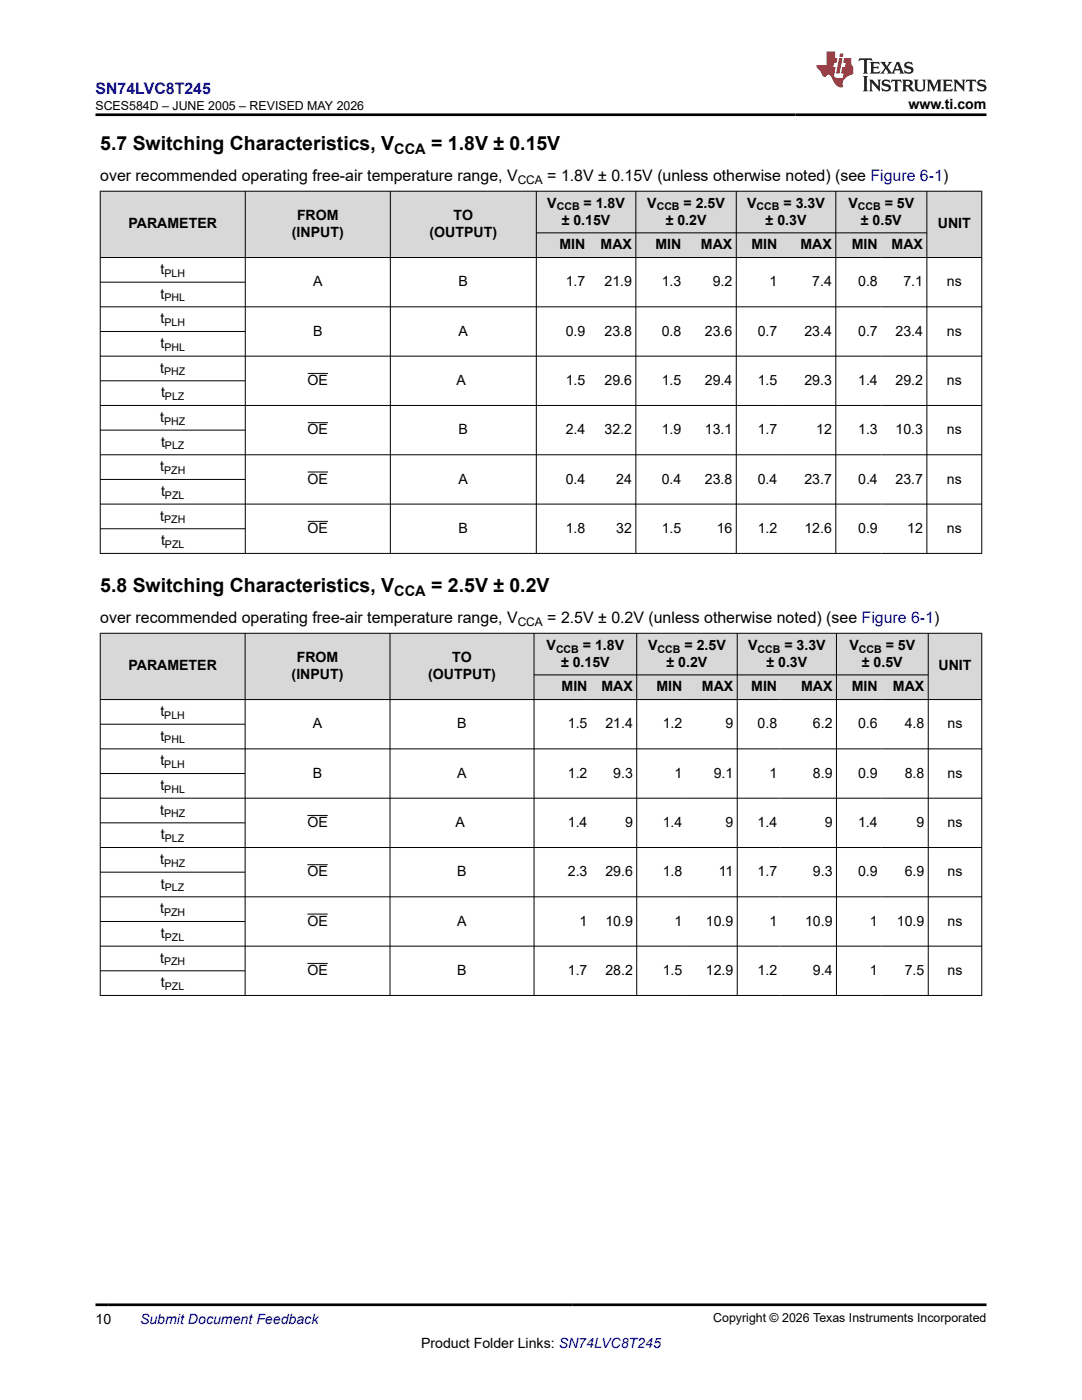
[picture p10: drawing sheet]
<svg xmlns="http://www.w3.org/2000/svg" width="216mm" height="279mm" viewBox="0 0 216 279" stroke-linecap="round" stroke-linejoin="round" font-family="sans-serif">
<g fill="#d8d8d8">
<path d="M20 38.2h175.9v8.3h-175.9z" fill-rule="evenodd"/>
<path d="M20.1 38.2h28.8v13.1h-28.8z" fill-rule="evenodd"/>
<path d="M49 38.2h28.8v13.1h-28.8z" fill-rule="evenodd"/>
<path d="M78 38.2h29v13.1h-29z" fill-rule="evenodd"/>
<path d="M107.1 38.2h19.7v8.2h-19.7z" fill-rule="evenodd"/>
<path d="M126.9 38.2h20v8.2h-20z" fill-rule="evenodd"/>
<path d="M147 38.2h19.7v8.2h-19.7z" fill-rule="evenodd"/>
<path d="M166.8 38.2h18.1v8.2h-18.1z" fill-rule="evenodd"/>
<path d="M185 38.2h10.8v13.1h-10.8z" fill-rule="evenodd"/>
<path d="M107.1 46.5h10.4v4.8h-10.4z" fill-rule="evenodd"/>
<path d="M117.5 46.5h9.3v4.8h-9.3z" fill-rule="evenodd"/>
<path d="M126.9 46.5h9.8v4.8h-9.8z" fill-rule="evenodd"/>
<path d="M136.7 46.5h10.2v4.8h-10.2z" fill-rule="evenodd"/>
<path d="M147 46.5h8.8v4.8h-8.8z" fill-rule="evenodd"/>
<path d="M155.8 46.5h10.9v4.8h-10.9z" fill-rule="evenodd"/>
<path d="M166.8 46.5h9.1v4.8h-9.1z" fill-rule="evenodd"/>
<path d="M175.9 46.5h9v4.8h-9z" fill-rule="evenodd"/>
</g>
<g fill="none" stroke="#000" stroke-width=".2">
<path d="M19.9 38.2h176.1M20 38.1v72.4M48.9 38.1v72.4M77.9 38.1v72.4M107 38.1v72.4M126.9 38.1v72.4M146.9 38.1v72.4M166.8 38.1v72.4M184.9 38.1v72.4M195.9 38.1v72.4M19.9 51.4h176.1M19.9 56.3h29.1"/>
<path d="M107 46.5h78M19.9 66.2h29.1M19.9 76h29.1M61.4 74.5h4.1M196 61.2h-176.1M196 71.1h-176.1M19.9 80.9h176.1M19.9 85.8h29.1M19.9 95.7h29.1M61.4 84.4h4.1M61.4 94.2h4.1M196 90.8h-176.1"/>
<path d="M19.9 105.5h29.1M19.9 110.4h176.1M61.4 104h4.1M196 100.6h-176.1"/>
</g>
<g fill="#d8d8d8">
<path d="M20 126.4h175.9v8.3h-175.9z" fill-rule="evenodd"/>
<path d="M20.1 126.4h28.7v13.2h-28.7z" fill-rule="evenodd"/>
<path d="M49 126.4h28.8v13.2h-28.8z" fill-rule="evenodd"/>
<path d="M77.9 126.4h28.6v13.2h-28.6z" fill-rule="evenodd"/>
<path d="M106.6 126.4h20.4v8.2h-20.4z" fill-rule="evenodd"/>
<path d="M127.1 126.4h19.9v8.2h-19.9z" fill-rule="evenodd"/>
<path d="M147.2 126.4h19.6v8.2h-19.6z" fill-rule="evenodd"/>
<path d="M167 126.4h18.2v8.2h-18.2z" fill-rule="evenodd"/>
<path d="M185.3 126.4h10.5v13.2h-10.5z" fill-rule="evenodd"/>
<path d="M106.6 134.8h11.3v4.8h-11.3z" fill-rule="evenodd"/>
<path d="M117.9 134.8h9.1v4.8h-9.1z" fill-rule="evenodd"/>
<path d="M127.1 134.8h9.8v4.8h-9.8z" fill-rule="evenodd"/>
<path d="M136.9 134.8h10.1v4.8h-10.1z" fill-rule="evenodd"/>
<path d="M147.2 134.8h8.6v4.8h-8.6z" fill-rule="evenodd"/>
<path d="M155.8 134.8h11v4.8h-11z" fill-rule="evenodd"/>
<path d="M167 134.8h8.8v4.8h-8.8z" fill-rule="evenodd"/>
<path d="M175.8 134.8h9.4v4.8h-9.4z" fill-rule="evenodd"/>
</g>
<g fill="none" stroke="#000" stroke-width=".2">
<path d="M19.9 126.4h176.1M19.9 139.6h176.1M20 126.3v72.4M48.9 126.3v72.4M77.8 126.3v72.4M106.6 126.3v72.4M106.6 134.7h78.7M127.1 126.3v72.4M147.1 126.3v72.4M166.9 126.3v72.4M185.2 126.3v72.4M195.9 126.3v72.4"/>
<path d="M19.9 144.5h29.1M19.9 149.5h176.1M19.9 154.4h29.1M196 159.3h-176.1M19.9 164.2h29.1M19.9 174.1h29.1M61.3 162.7h4.1M61.3 172.6h4.1M196 169.1h-176.1M196 179h-176.1M19.9 183.9h29.1M19.9 188.8h176.1"/>
<path d="M19.9 193.7h29.1M19.9 198.7h176.1M61.3 182.4h4.1M61.3 192.3h4.1"/>
</g>
<path d="M171.5 11.6l-.2 .6 .5-.2h.6v.1v2.2l-.2 .4h1l-.2-.4v-2.2v-.1h.5l.6 .2-.2-.6zM173.6 12.4l.2 .3v1.6l-.2 .4h1.9l.1-.6a1.08 1.08 0 0 1-1.3 .2v-.7h.6l.4 .2v-.7l-.4 .2h-.6v-.5l.2-.2a1 1 0 0 1 1 .3l-.1-.5zM175.7 12.4l.9 1.1-1 1.2h.9l-.2-.2 .5-.8 .4 .8-.2 .2h1.6l-.2-.2 .2-.5h.9l.1 .5-.1 .2h.9l-.2-.4-.8-1.9h-.5l-.9 2.1-.9-1.1 .9-1h-.8l.2 .2-.4 .6-.4-.6 .2-.2zM179 12.8l.4 1h-.7zM180.7 12.5a.65 .65 0 0 0-.2 .7 .65 .65 0 0 0 .6 .5l.6 .1 .1 .3a.79 .79 0 0 1-.7 .4 .79 .79 0 0 1-.7-.5l.1 .7 .2-.1a.93 .93 0 0 0 1.1 0 .93 .93 0 0 0 .4-.9 1.46 1.46 0 0 0-1.2-.6l-.1-.3a1.09 1.09 0 0 1 1.2 .2l-.2-.6-.1 .1-.5-.2zM172.2 15.2l.2 .4v2.2l-.2 .4h1l-.2-.4v-2.2l.2-.4zM173.4 15.9l.2 .4v1.5l-.2 .4h.8l-.3-.4 .1-1.3 1.6 1.8v-2l.2-.4h-.7l.1 .2 .1 1.1-1.2-1.3zM176.2 16a.65 .65 0 0 0-.2 .8 .65 .65 0 0 0 .6 .4l.6 .2 .1 .2a.79 .79 0 0 1-.7 .4 .79 .79 0 0 1-.7-.5l.1 .7 .2-.1a.93 .93 0 0 0 1.1 .1 .93 .93 0 0 0 .4-1 1.46 1.46 0 0 0-1.2-.5l-.1-.4a1.09 1.09 0 0 1 1.2 .2l-.1-.6-.2 .1-.5-.1zM177.9 15.9l-.1 .6a.63 .63 0 0 1 .8-.3v1.6l-.3 .4h1l-.2-.4v-1.6a.66 .66 0 0 1 .8 .3l-.1-.6zM180 15.9l.2 .4v1.5l-.2 .4h1l-.2-.2-.1-.7h.5l.1 .2a.79 .79 0 0 0 1.2 .6l-1-.9a.61 .61 0 0 0 .6-.6 .61 .61 0 0 0-.5-.7zM180.8 16.2h.1a.47 .47 0 0 1 .5 .1 .47 .47 0 0 1 .1 .5l-.1 .1-.7 .1zM182.3 15.9l.2 .2a2.27 2.27 0 0 0 .4 2 1.04 1.04 0 0 0 1.7-.7v-1.3l.2-.2h-.8l.2 .4v1.1a.6 .6 0 0 1-.6 .6 .6 .6 0 0 1-.6-.6v-1.1l.3-.4zM184.9 15.9l.2 .4v1.5l-.2 .4h.8l-.3-.4v-1.4l.9 1.9 .9-1.9v1.4l-.3 .4h1l-.2-.4v-1.5l.2-.4h-.8l-.7 1.5-.6-1.5zM188.1 15.9l.2 .4v1.5l-.2 .4h1.9l.1-.6a1.09 1.09 0 0 1-1.3 .2v-.7h.6l.4 .2v-.6l-.4 .2h-.6v-.6l.2-.1a1.01 1.01 0 0 1 1 .3l-.1-.6zM190.2 15.9l.3 .4v1.5l-.3 .4h.8l-.2-.4v-1.3l1.6 1.8v-2l.2-.4h-.7l.2 .2v1.1l-1.2-1.3zM192.8 15.9l-.1 .6a.63 .63 0 0 1 .8-.3v1.6l-.3 .4h1l-.2-.4v-1.6a.66 .66 0 0 1 .8 .3l-.1-.6zM195.2 16a.65 .65 0 0 0-.2 .8 .65 .65 0 0 0 .6 .4l.6 .2 .2 .2a.79 .79 0 0 1-.7 .4 .79 .79 0 0 1-.7-.5l.1 .7 .2-.1a.93 .93 0 0 0 1 .1 .93 .93 0 0 0 .5-1 1.46 1.46 0 0 0-1.3-.5v-.4a1.09 1.09 0 0 1 1.2 .2l-.2-.6-.2 .1-.5-.1z" fill="#231f20"/>
<path d="M164.9 10.3v2.7h-2l.1 .4 .8 1a.95 .95 0 0 0 1 .9 .59 .59 0 0 1 .5-.4 .59 .59 0 0 1 .5 .3l.4 .8a1.59 1.59 0 0 0 2.1 1.4 1.61 1.61 0 0 1 1-2.3l1-.3-.1-1.5a1.59 1.59 0 0 1-.3-1.7h-1.5l-.2 .9h.6l-.2 .9h-.5l-.2 .9v.3l.4 .1-.1 .9h-.7a.73 .73 0 0 1-1-.7l.3-1.5h-.5l.1-.9h.5l.2-.9h-.5v-1.3zM167.4 11.6l-.6 3.1h.7l.6-3.1zM167.6 10.7l-.1 .6h.7l.1-.6z" fill="#ed1c24"/>
<path d="M19 22.9h177.8M19 260.4h177.8" fill="none" stroke="#000" stroke-width=".53"/>
<g font-size="3.9">
<text x="20" y="29.9">5.7 Switching Characteristics, V</text>
<text x="86" y="29.9">= 1.8V ± 0.15V</text>
<text x="20" y="118.1">5.8 Switching Characteristics, V</text>
<text x="86" y="118.1">= 2.5V ± 0.2V</text>
</g>
<text font-size="3.2" fill="#00f" x="19" y="18.7">SN74LVC8T245</text>
<g font-size="3.2">
<text x="20" y="36.1">over recommended operating free-air temperature range, V</text>
<text x="109.2" y="36.1">= 1.8V ± 0.15V (unless otherwise noted) (see Figure 6-1)</text>
<text x="20" y="124.3">over recommended operating free-air temperature range, V</text>
<text x="109.2" y="124.3">= 2.5V ± 0.2V (unless otherwise noted) (see Figure 6-1)</text>
</g>
<g font-size="2.9">
<text x="78.7" y="30.7">CCA</text>
<text x="78.7" y="118.9">CCA</text>
</g>
<g font-size="2.8">
<text x="181.3" y="21.8">www.ti.com</text>
<text x="109.2" y="41.4">V</text>
<text x="116.5" y="41.4">= 1.8V</text>
<text x="129.2" y="41.4">V</text>
<text x="136.4" y="41.4">= 2.5V</text>
<text x="149.1" y="41.4">V</text>
<text x="156.4" y="41.4">= 3.3V</text>
<text x="169.3" y="41.4">V</text>
<text x="176.5" y="41.4">= 5V</text>
<text x="25.6" y="45.6">PARAMETER</text>
<text x="58.2" y="47.3">(INPUT)</text>
<text x="59.3" y="43.9">FROM</text>
<text x="85.7" y="47.3">(OUTPUT)</text>
<text x="90.5" y="43.9">TO</text>
<text x="112.1" y="44.8">± 0.15V</text>
<text x="132.8" y="44.8">± 0.2V</text>
<text x="152.8" y="44.8">± 0.3V</text>
<text x="171.8" y="44.8">± 0.5V</text>
<text x="187.1" y="45.6">UNIT</text>
<text x="111.6" y="49.7">MIN</text>
<text x="119.8" y="49.7">MAX</text>
<text x="130.8" y="49.7">MIN</text>
<text x="139.9" y="49.7">MAX</text>
<text x="149.9" y="49.7">MIN</text>
<text x="159.7" y="49.7">MAX</text>
<text x="170" y="49.7">MIN</text>
<text x="177.9" y="49.7">MAX</text>
<text x="32" y="54.7">t</text>
<text x="32" y="59.6">t</text>
<text x="62.5" y="57.1">A</text>
<text x="91.5" y="57.1">B</text>
<text x="112.9" y="57.1">1.7</text>
<text x="120.6" y="57.1">21.9</text>
<text x="132" y="57.1">1.3</text>
<text x="142.2" y="57.1">9.2</text>
<text x="153.5" y="57.1">1</text>
<text x="162.1" y="57.1">7.4</text>
<text x="171.2" y="57.1">0.8</text>
<text x="180.3" y="57.1">7.1</text>
<text x="188.9" y="57.1">ns</text>
<text x="32" y="64.5">t</text>
<text x="32" y="69.4">t</text>
<text x="62.5" y="67">B</text>
<text x="91.5" y="67">A</text>
<text x="112.9" y="67">0.9</text>
<text x="120.6" y="67">23.8</text>
<text x="132" y="67">0.8</text>
<text x="140.7" y="67">23.6</text>
<text x="151.2" y="67">0.7</text>
<text x="160.5" y="67">23.4</text>
<text x="171.2" y="67">0.7</text>
<text x="178.7" y="67">23.4</text>
<text x="188.9" y="67">ns</text>
<text x="32" y="74.3">t</text>
<text x="61.4" y="76.8">OE</text>
<text x="91.1" y="76.8">A</text>
<text x="112.9" y="76.8">1.5</text>
<text x="120.6" y="76.8">29.6</text>
<text x="132" y="76.8">1.5</text>
<text x="140.7" y="76.8">29.4</text>
<text x="151.2" y="76.8">1.5</text>
<text x="160.5" y="76.8">29.3</text>
<text x="171.2" y="76.8">1.4</text>
<text x="178.7" y="76.8">29.2</text>
<text x="188.9" y="76.8">ns</text>
<text x="32.1" y="79.3">t</text>
<text x="32" y="84.2">t</text>
<text x="32.1" y="89.1">t</text>
<text x="61.4" y="86.7">OE</text>
<text x="91.5" y="86.7">B</text>
<text x="112.9" y="86.7">2.4</text>
<text x="120.6" y="86.7">32.2</text>
<text x="132" y="86.7">1.9</text>
<text x="140.7" y="86.7">13.1</text>
<text x="151.2" y="86.7">1.7</text>
<text x="162.9" y="86.7">12</text>
<text x="171.2" y="86.7">1.3</text>
<text x="178.7" y="86.7">10.3</text>
<text x="188.9" y="86.7">ns</text>
<text x="32" y="94">t</text>
<text x="32.1" y="99">t</text>
<text x="61.4" y="96.5">OE</text>
<text x="91.5" y="96.5">A</text>
<text x="112.9" y="96.5">0.4</text>
<text x="123" y="96.5">24</text>
<text x="132" y="96.5">0.4</text>
<text x="140.7" y="96.5">23.8</text>
<text x="151.2" y="96.5">0.4</text>
<text x="160.5" y="96.5">23.7</text>
<text x="171.2" y="96.5">0.4</text>
<text x="178.7" y="96.5">23.7</text>
<text x="188.9" y="96.5">ns</text>
<text x="32" y="103.9">t</text>
<text x="61.4" y="106.3">OE</text>
<text x="91.5" y="106.3">B</text>
<text x="112.9" y="106.3">1.8</text>
<text x="123" y="106.3">32</text>
<text x="132" y="106.3">1.5</text>
<text x="143" y="106.3">16</text>
<text x="151.2" y="106.3">1.2</text>
<text x="160.5" y="106.3">12.6</text>
<text x="171.2" y="106.3">0.9</text>
<text x="181" y="106.3">12</text>
<text x="188.9" y="106.3">ns</text>
<text x="32.1" y="108.8">t</text>
<text x="109.1" y="129.7">V</text>
<text x="116.3" y="129.7">= 1.8V</text>
<text x="129.3" y="129.7">V</text>
<text x="136.6" y="129.7">= 2.5V</text>
<text x="149.3" y="129.7">V</text>
<text x="156.5" y="129.7">= 3.3V</text>
<text x="169.5" y="129.7">V</text>
<text x="176.7" y="129.7">= 5V</text>
<text x="25.6" y="133.8">PARAMETER</text>
<text x="58.2" y="135.5">(INPUT)</text>
<text x="59.2" y="132.1">FROM</text>
<text x="85.5" y="135.5">(OUTPUT)</text>
<text x="90.3" y="132.1">TO</text>
<text x="112" y="133">± 0.15V</text>
<text x="112.1" y="138">MIN</text>
<text x="120" y="138">MAX</text>
<text x="131" y="138">MIN</text>
<text x="133" y="133">± 0.2V</text>
<text x="140.1" y="138">MAX</text>
<text x="149.9" y="138">MIN</text>
<text x="152.9" y="133">± 0.3V</text>
<text x="159.9" y="138">MAX</text>
<text x="170" y="138">MIN</text>
<text x="172" y="133">± 0.5V</text>
<text x="178.2" y="138">MAX</text>
<text x="187.3" y="133.8">UNIT</text>
<text x="32" y="142.9">t</text>
<text x="32" y="147.8">t</text>
<text x="62.4" y="145.3">A</text>
<text x="91.3" y="145.3">B</text>
<text x="113.3" y="145.3">1.5</text>
<text x="120.8" y="145.3">21.4</text>
<text x="132.2" y="145.3">1.2</text>
<text x="144.8" y="145.3">9</text>
<text x="151.2" y="145.3">0.8</text>
<text x="162.2" y="145.3">6.2</text>
<text x="171.2" y="145.3">0.6</text>
<text x="180.5" y="145.3">4.8</text>
<text x="189.1" y="145.3">ns</text>
<text x="32" y="152.7">t</text>
<text x="62.4" y="155.2">B</text>
<text x="91.3" y="155.2">A</text>
<text x="113.3" y="155.2">1.2</text>
<text x="122.4" y="155.2">9.3</text>
<text x="134.6" y="155.2">1</text>
<text x="142.4" y="155.2">9.1</text>
<text x="153.5" y="155.2">1</text>
<text x="162.2" y="155.2">8.9</text>
<text x="171.2" y="155.2">0.9</text>
<text x="180.5" y="155.2">8.8</text>
<text x="189.1" y="155.2">ns</text>
<text x="32" y="157.6">t</text>
<text x="31.9" y="162.6">t</text>
<text x="32.1" y="167.5">t</text>
<text x="61.3" y="165">OE</text>
<text x="90.9" y="165">A</text>
<text x="113.3" y="165">1.4</text>
<text x="124.7" y="165">9</text>
<text x="132.2" y="165">1.4</text>
<text x="144.8" y="165">9</text>
<text x="151.2" y="165">1.4</text>
<text x="164.6" y="165">9</text>
<text x="171.2" y="165">1.4</text>
<text x="182.9" y="165">9</text>
<text x="189.1" y="165">ns</text>
<text x="31.9" y="172.4">t</text>
<text x="32.1" y="177.3">t</text>
<text x="61.3" y="174.9">OE</text>
<text x="91.3" y="174.9">B</text>
<text x="113.3" y="174.9">2.3</text>
<text x="120.8" y="174.9">29.6</text>
<text x="132.2" y="174.9">1.8</text>
<text x="143.4" y="174.9">11</text>
<text x="151.2" y="174.9">1.7</text>
<text x="162.2" y="174.9">9.3</text>
<text x="171.2" y="174.9">0.9</text>
<text x="180.5" y="174.9">6.9</text>
<text x="189.1" y="174.9">ns</text>
<text x="31.9" y="182.3">t</text>
<text x="61.3" y="184.7">OE</text>
<text x="91.3" y="184.7">A</text>
<text x="115.7" y="184.7">1</text>
<text x="120.8" y="184.7">10.9</text>
<text x="134.6" y="184.7">1</text>
<text x="140.8" y="184.7">10.9</text>
<text x="153.5" y="184.7">1</text>
<text x="160.6" y="184.7">10.9</text>
<text x="173.6" y="184.7">1</text>
<text x="179" y="184.7">10.9</text>
<text x="189.1" y="184.7">ns</text>
<text x="32.1" y="187.2">t</text>
<text x="31.9" y="192.1">t</text>
<text x="32.1" y="197">t</text>
<text x="61.3" y="194.6">OE</text>
<text x="91.3" y="194.6">B</text>
<text x="113.3" y="194.6">1.7</text>
<text x="120.8" y="194.6">28.2</text>
<text x="132.2" y="194.6">1.5</text>
<text x="140.8" y="194.6">12.9</text>
<text x="151.2" y="194.6">1.2</text>
<text x="162.2" y="194.6">9.4</text>
<text x="173.6" y="194.6">1</text>
<text x="180.5" y="194.6">7.5</text>
<text x="189.1" y="194.6">ns</text>
<text x="19" y="264.2">10</text>
<text x="84" y="269">Product Folder Links: SN74LVC8T245</text>
</g>
<text font-size="2.8" fill="#00f" x="27.9" y="264.2">Submit Document Feedback</text>
<g font-size="2.5">
<text x="19" y="21.9">SCES584D – JUNE 2005 – REVISED MAY 2026</text>
<text x="142.3" y="263.9">Copyright © 2026 Texas Instruments Incorporated</text>
</g>
<g font-size="2.4">
<text x="103.3" y="36.7">CCA</text>
<text x="103.3" y="124.9">CCA</text>
</g>
<g font-size="2.1">
<text x="111.1" y="42">CCB</text>
<text x="131" y="42">CCB</text>
<text x="151" y="42">CCB</text>
<text x="171.2" y="42">CCB</text>
<text x="32.8" y="55.2">PLH</text>
<text x="32.8" y="60.2">PHL</text>
<text x="32.8" y="65.1">PLH</text>
<text x="32.8" y="70">PHL</text>
<text x="32.7" y="74.9">PHZ</text>
<text x="32.9" y="79.8">PLZ</text>
<text x="32.7" y="84.8">PHZ</text>
<text x="32.9" y="89.7">PLZ</text>
<text x="32.7" y="94.6">PZH</text>
<text x="32.9" y="99.5">PZL</text>
<text x="32.7" y="104.4">PZH</text>
<text x="32.9" y="109.4">PZL</text>
<text x="110.9" y="130.2">CCB</text>
<text x="131.2" y="130.2">CCB</text>
<text x="151.1" y="130.2">CCB</text>
<text x="171.4" y="130.2">CCB</text>
<text x="32.8" y="143.5">PLH</text>
<text x="32.8" y="148.4">PHL</text>
<text x="32.8" y="153.3">PLH</text>
<text x="32.8" y="158.2">PHL</text>
<text x="32.7" y="163.1">PHZ</text>
<text x="32.7" y="173">PHZ</text>
<text x="32.9" y="168.1">PLZ</text>
<text x="32.9" y="177.9">PLZ</text>
<text x="32.7" y="182.8">PZH</text>
<text x="32.9" y="187.7">PZL</text>
<text x="32.7" y="192.7">PZH</text>
<text x="32.9" y="197.6">PZL</text>
</g>
</svg>
